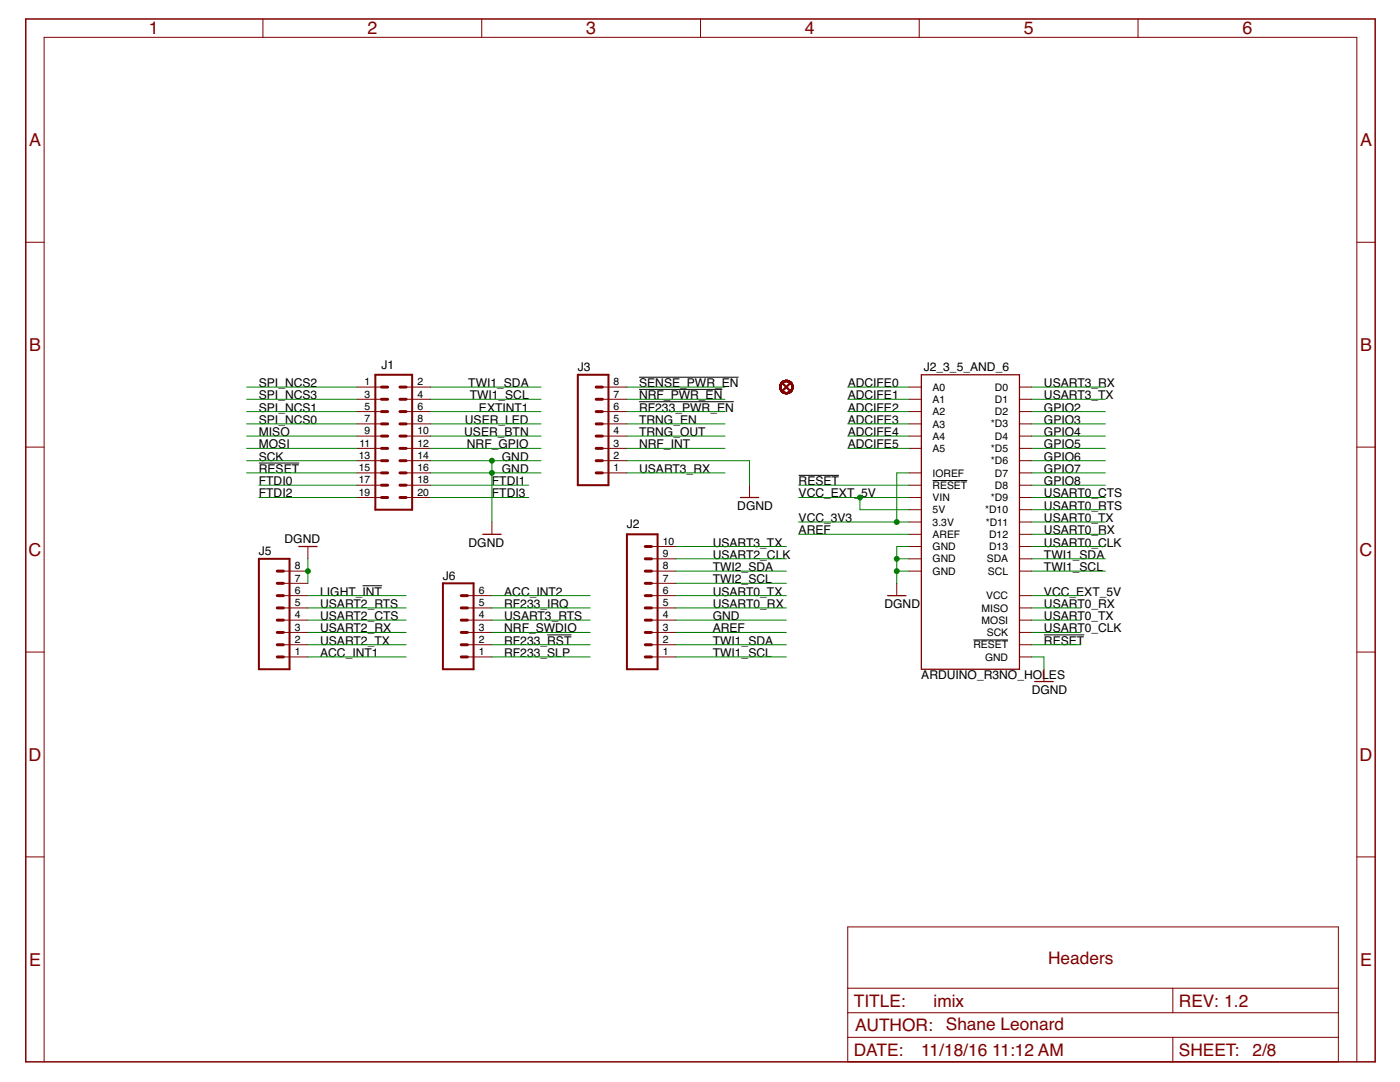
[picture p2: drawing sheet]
<svg xmlns="http://www.w3.org/2000/svg" width="279mm" height="216mm" viewBox="0 0 279 216" stroke-linecap="round" stroke-linejoin="round" font-family="sans-serif">
<path d="M127.6 75.3h19.8M127.6 77.7h16.6M51.7 92.4h8M127.6 80.2h18.9M159.4 94.8h8M186.1 95.9h6.9M72.3 116.9h3.9M109.2 126.7h4.8M194.3 127.7h6.9M208.3 126.7h8.1" fill="none" stroke="#000" stroke-width=".2"/>
<path d="M156.2 76.5l1.5 1.5M157.7 76.5l-1.5 1.5M183.9 74.8h19.6v58.7h-19.6zM147.8 99.3h3.6M59.6 109.1h3.7M96.4 106.6h3.6M177.1 118.9h3.7M206.5 136h3.7" fill="none" stroke="#800000" stroke-width=".25"/>
<g fill="none" stroke="#800000" stroke-width=".2">
<path d="M52.5 3.8v3.7M96.1 3.8v3.7M139.8 3.8v3.7M183.5 3.8v3.7M227.1 3.8v3.7M5.1 48.3h3.7M270.8 48.3h3.6M71.2 77.2h4.9M71.2 79.7h4.9M81 77.2h4.9M81 79.7h4.9M120.2 77.2h4.9"/>
<path d="M120.2 79.7h4.9M181.4 77.2h2.5M181.4 79.7h2.5M203.5 77.2h2.4M203.5 79.7h2.4M5.1 89.2h3.7M71.2 96.8h4.9M71.2 84.6h4.9M71.2 89.5h4.9M71.2 91.9h4.9M71.2 99.3h4.9M71.2 82.1h4.9"/>
<path d="M71.2 87h4.9M71.2 94.4h4.9M81 96.8h4.9M81 84.6h4.9M81 89.5h4.9M81 91.9h4.9M81 99.3h4.9M81 82.1h4.9M81 87h4.9M81 94.4h4.9M120.2 84.6h4.9M120.2 89.5h4.9"/>
<path d="M120.2 91.9h4.9M120.2 82.1h4.9M120.2 87h4.9M120.2 94.4h4.9M149.6 96.8v2.5M181.4 96.8h2.5M181.4 84.6h2.5M181.4 89.5h2.5M181.4 99.3h2.5M181.4 82.1h2.5M181.4 87h2.5M181.4 94.4h2.5"/>
<path d="M203.5 96.8h2.4M203.5 84.6h2.4M203.5 89.5h2.4M203.5 91.9h2.4M203.5 99.3h2.4M203.5 82.1h2.4M203.5 87h2.4M203.5 94.4h2.4M270.8 89.2h3.6M56.6 114h4.8M56.6 118.9h4.8M56.6 116.4h4.8"/>
<path d="M61.4 109.1v2.4M93.3 118.9h4.9M98.2 104.2v2.4M130 109.1h4.9M130 114h4.9M130 111.5h4.9M130 118.9h4.9M130 116.4h4.9M179 116.4v2.5M181.4 101.7h2.5M181.4 104.2h2.5M181.4 106.6h2.5"/>
<path d="M181.4 109.1h2.5M181.4 114h2.5M181.4 111.5h2.5M203.5 101.7h2.4M203.5 104.2h2.4M203.5 106.6h2.4M203.5 109.1h2.4M203.5 114h2.4M203.5 111.5h2.4M203.5 118.9h2.4M5.1 130.1h3.7M56.6 128.7h4.8"/>
<path d="M56.6 131.1h4.8M56.6 121.3h4.8M56.6 123.7h4.8M56.6 126.2h4.8M93.3 128.7h4.9M93.3 131.1h4.9M93.3 121.3h4.9M93.3 123.7h4.9M93.3 126.2h4.9M130 128.7h4.9M130 131.1h4.9M130 121.3h4.9"/>
<path d="M130 123.7h4.9M130 126.2h4.9M203.5 128.7h2.4M203.5 131.1h2.4M203.5 121.3h2.4M203.5 123.7h2.4M203.5 126.2h2.4M208.3 133.5v2.5M270.8 130.1h3.6M5.1 171h3.7M270.8 171h3.6M169.2 185h97.9v26.9h-97.9z"/>
<path d="M169.2 197.2h97.9M234.1 197.2v4.9M8.8 211.9v-204.4h262v204.4M169.2 202.1h97.9M169.2 207h97.9M234.1 207v4.9"/>
</g>
<path d="M74.9 74.8h7.4v26.9h-7.4zM115.3 74.8h6.1v22h-6.1zM51.7 111.5h6.1v22h-6.1zM88.4 116.4h6.1v17.1h-6.1zM125.1 106.6h6.1v26.9h-6.1z" fill="none" stroke="#800000" stroke-width=".4"/>
<g fill="none" stroke="#800000" stroke-width=".59">
<path d="M76.1 79.7h1.3M76.1 77.2h1.3M79.8 79.7h1.2M79.8 77.2h1.2M119 79.7h1.2M119 77.2h1.2M76.1 89.5h1.3M76.1 91.9h1.3M76.1 94.4h1.3M76.1 84.6h1.3M76.1 87h1.3M76.1 82.1h1.3"/>
<path d="M76.1 96.8h1.3M76.1 99.3h1.3M79.8 89.5h1.2M79.8 91.9h1.2M79.8 94.4h1.2M79.8 84.6h1.2M79.8 87h1.2M79.8 82.1h1.2M79.8 96.8h1.2M79.8 99.3h1.2M119 89.5h1.2M119 91.9h1.2"/>
<path d="M119 94.4h1.2M119 84.6h1.2M119 87h1.2M119 82.1h1.2M55.3 118.9h1.3M55.3 116.4h1.3M55.3 114h1.3M92.1 118.9h1.2M128.8 118.9h1.2M128.8 116.4h1.2M128.8 114h1.2M128.8 111.5h1.2"/>
<path d="M128.8 109.1h1.2M55.3 126.2h1.3M55.3 128.7h1.3M55.3 131.1h1.3M55.3 121.3h1.3M55.3 123.7h1.3M92.1 126.2h1.2M92.1 128.7h1.2M92.1 131.1h1.2M92.1 121.3h1.2M92.1 123.7h1.2M128.8 126.2h1.2"/>
<path d="M128.8 128.7h1.2M128.8 131.1h1.2M128.8 121.3h1.2M128.8 123.7h1.2"/>
</g>
<g fill="#800000" stroke="#800000" stroke-width=".2">
<path d="M156 76.3a1.34 1.34 0 0 1 2.1 .2 1.34 1.34 0 0 1-.8 2 1.34 1.34 0 0 1-1.7-1.3h.2a1.1 1.1 0 0 1 1.6-1 1.1 1.1 0 0 1 .3 1.8 1.1 1.1 0 0 1-1.8-.5l-.1-.3h-.2z" fill-rule="evenodd"/>
<path d="M156 76.3a1.34 1.34 0 0 1 2.1 .2 1.34 1.34 0 0 1-.8 2 1.34 1.34 0 0 1-1.7-1.3h.2a1.1 1.1 0 0 1 1.6-1 1.1 1.1 0 0 1 .3 1.8 1.1 1.1 0 0 1-1.8-.5l-.1-.3h-.2z" fill-rule="evenodd"/>
<path d="M156 76.3a1.34 1.34 0 0 1 2.1 .2 1.34 1.34 0 0 1-.8 2 1.34 1.34 0 0 1-1.7-1.3h.2a1.1 1.1 0 0 1 1.6-1 1.1 1.1 0 0 1 .3 1.8 1.1 1.1 0 0 1-1.8-.5l-.1-.3h-.2z" fill-rule="evenodd"/>
<path d="M156 76.3a1.34 1.34 0 0 1 2.1 .2 1.34 1.34 0 0 1-.8 2 1.34 1.34 0 0 1-1.7-1.3h.2a1.1 1.1 0 0 1 1.6-1 1.1 1.1 0 0 1 .3 1.8 1.1 1.1 0 0 1-1.8-.5l-.1-.3h-.2z" fill-rule="evenodd"/>
<path d="M156 76.3a1.34 1.34 0 0 1 2.1 .2 1.34 1.34 0 0 1-.8 2 1.34 1.34 0 0 1-1.7-1.3h.2a1.1 1.1 0 0 1 1.6-1 1.1 1.1 0 0 1 .3 1.8 1.1 1.1 0 0 1-1.8-.5l-.1-.3h-.2z" fill-rule="evenodd"/>
<path d="M156 76.3a1.34 1.34 0 0 1 2.1 .2 1.34 1.34 0 0 1-.8 2 1.34 1.34 0 0 1-1.7-1.3h.2a1.1 1.1 0 0 1 1.6-1 1.1 1.1 0 0 1 .3 1.8 1.1 1.1 0 0 1-1.8-.5l-.1-.3h-.2z" fill-rule="evenodd"/>
<path d="M156 76.3a1.34 1.34 0 0 1 2.1 .2 1.34 1.34 0 0 1-.8 2 1.34 1.34 0 0 1-1.7-1.3h.2a1.1 1.1 0 0 1 1.6-1 1.1 1.1 0 0 1 .3 1.8 1.1 1.1 0 0 1-1.8-.5l-.1-.3h-.2z" fill-rule="evenodd"/>
<path d="M156 76.3a1.34 1.34 0 0 1 2.1 .2 1.34 1.34 0 0 1-.8 2 1.34 1.34 0 0 1-1.7-1.3h.2a1.1 1.1 0 0 1 1.6-1 1.1 1.1 0 0 1 .3 1.8 1.1 1.1 0 0 1-1.8-.5l-.1-.3h-.2z" fill-rule="evenodd"/>
<path d="M156 76.3a1.34 1.34 0 0 1 2.1 .2 1.34 1.34 0 0 1-.8 2 1.34 1.34 0 0 1-1.7-1.3h.2a1.1 1.1 0 0 1 1.6-1 1.1 1.1 0 0 1 .3 1.8 1.1 1.1 0 0 1-1.8-.5l-.1-.3h-.2z" fill-rule="evenodd"/>
<path d="M156 76.3a1.34 1.34 0 0 1 2.1 .2 1.34 1.34 0 0 1-.8 2 1.34 1.34 0 0 1-1.7-1.3h.2a1.1 1.1 0 0 1 1.6-1 1.1 1.1 0 0 1 .3 1.8 1.1 1.1 0 0 1-1.8-.5l-.1-.3h-.2z" fill-rule="evenodd"/>
</g>
<path d="M5.1 3.8h269.3v208.1h-269.3z" fill="none" stroke="#800000" stroke-width=".3"/>
<g fill="none" stroke="#008000" stroke-width=".2">
<path d="M49.2 77.2h22M49.2 79.7h22M85.9 77.2h22.1M85.9 79.7h22.1M125.1 77.2h19.6M125.1 79.7h19.6M169.2 77.2h12.2M169.2 79.7h12.2M205.9 77.2h14.7M205.9 79.7h14.7M49.2 91.9h22M49.2 94.4h22"/>
<path d="M49.2 82.1h22M49.2 84.6h22M49.2 87h22M49.2 89.5h22M51.7 96.8h19.5M51.7 99.3h19.5M85.9 91.9h22.1M85.9 94.4h22.1M85.9 96.8h19.6M85.9 99.3h19.6M85.9 82.1h22.1M85.9 84.6h22.1"/>
<path d="M85.9 87h22.1M85.9 89.5h22.1M98.2 91.9v12.3M125.1 91.9h24.5v4.9M125.1 94.4h19.6M125.1 82.1h19.6M125.1 84.6h19.6M125.1 87h19.6M125.1 89.5h19.6M159.4 96.8h22M159.4 99.3h22M169.2 82.1h12.2"/>
<path d="M169.2 84.6h12.2M169.2 87h12.2M169.2 89.5h12.2M171.6 99.3v2.4h9.8M181.4 94.4h-2.4v9.8M205.9 91.9h14.7M205.9 94.4h14.7M205.9 96.8h14.7M205.9 99.3h14.7M205.9 82.1h14.7M205.9 84.6h14.7M205.9 87h14.7"/>
<path d="M205.9 89.5h14.7M61.4 111.5v4.9M61.4 118.9h19.6M98.2 118.9h19.6M134.9 109.1h22M134.9 111.5h22M134.9 114h22M134.9 118.9h22M134.9 116.4h22M159.4 106.6h22M159.4 104.2h22M179 111.5h2.4"/>
<path d="M179 114h2.4M181.4 109.1h-2.4v7.3M205.9 109.1h14.7M205.9 111.5h14.7M205.9 114h14.7M205.9 106.6h14.7M205.9 104.2h14.7M205.9 118.9h9.8M205.9 101.7h14.7M61.4 131.1h19.6M61.4 123.7h19.6M61.4 128.7h19.6"/>
<path d="M61.4 121.3h19.6M61.4 126.2h19.6M98.2 131.1h19.6M98.2 123.7h19.6M98.2 128.7h19.6M98.2 121.3h19.6M98.2 126.2h19.6M134.9 131.1h22M134.9 123.7h22M134.9 128.7h22M134.9 121.3h22M134.9 126.2h22"/>
<path d="M205.9 131.1h2.4v2.4M205.9 123.7h9.8M205.9 128.7h9.8M205.9 121.3h9.8M205.9 126.2h9.8"/>
</g>
<g fill="#008000" stroke="#008000" stroke-width=".2">
<circle cx="179" cy="111.5" r=".49"/>
<circle cx="179" cy="114" r=".49"/>
<circle cx="98.2" cy="94.4" r=".49"/>
<circle cx="98.2" cy="91.9" r=".49"/>
<circle cx="61.4" cy="114" r=".49"/>
<circle cx="179" cy="104.2" r=".49"/>
<circle cx="171.6" cy="99.3" r=".49"/>
</g>
<g font-size="3.6" fill="#800000">
<text x="29.7" y="6.9">1</text>
<text x="73.3" y="6.9">2</text>
<text x="117" y="6.9">3</text>
<text x="160.7" y="6.9">4</text>
<text x="204.3" y="6.9">5</text>
<text x="248" y="6.9">6</text>
<text x="5.8" y="29.1">A</text>
<text x="271.4" y="29.1">A</text>
<text x="5.8" y="70">B</text>
<text x="271.4" y="70">B</text>
<text x="5.7" y="110.9">C</text>
<text x="271.3" y="110.9">C</text>
<text x="5.7" y="151.8">D</text>
<text x="271.3" y="151.8">D</text>
<text x="5.8" y="192.7">E</text>
<text x="271.4" y="192.7">E</text>
</g>
<g font-size="3.5" fill="#800000">
<text x="209.2" y="192.3">Headers</text>
<text x="170.4" y="200.9">TITLE:</text>
<text x="186.3" y="200.9">imix</text>
<text x="235.3" y="200.9">REV: 1.2</text>
<text x="170.6" y="205.8">AUTHOR:</text>
<text x="188.8" y="205.5">Shane Leonard</text>
<text x="170.4" y="210.7">DATE:</text>
<text x="183.9" y="210.7">11/18/16</text>
<text x="198" y="210.7">11:12 AM</text>
<text x="235.3" y="210.7">SHEET:</text>
<text x="250" y="210.7">2/8</text>
</g>
<g font-size="2.4">
<text x="51.7" y="77.2">SPI_NCS2</text>
<text x="76.1" y="73.6">J1</text>
<text x="93.5" y="77.2">TWI1_SDA</text>
<text x="115.3" y="74">J3</text>
<text x="127.6" y="77.2">SENSE_PWR_EN</text>
<text x="169.2" y="77.2">ADCIFE0</text>
<text x="184.4" y="74">J2_3_5_AND_6</text>
<text x="208.3" y="77.2">USART3_RX</text>
<text x="51.7" y="79.7">SPI_NCS3</text>
<text x="51.7" y="82.1">SPI_NCS1</text>
<text x="93.7" y="79.7">TWI1_SCL</text>
<text x="95.6" y="82.1">EXTINT1</text>
<text x="127.6" y="79.7">NRF_PWR_EN</text>
<text x="127.6" y="82.1">RF233_PWR_EN</text>
<text x="169.2" y="79.7">ADCIFE1</text>
<text x="169.2" y="82.1">ADCIFE2</text>
<text x="208.3" y="82.1">GPIO2</text>
<text x="208.3" y="79.7">USART3_TX</text>
<text x="51.7" y="89.5">MOSI</text>
<text x="51.7" y="87">MISO</text>
<text x="51.7" y="84.6">SPI_NCS0</text>
<text x="92.7" y="87">USER_BTN</text>
<text x="92.8" y="84.6">USER_LED</text>
<text x="93.2" y="89.5">NRF_GPIO</text>
<text x="127.6" y="87">TRNG_OUT</text>
<text x="127.6" y="84.6">TRNG_EN</text>
<text x="127.6" y="89.5">NRF_INT</text>
<text x="169.2" y="89.5">ADCIFE5</text>
<text x="169.2" y="84.6">ADCIFE3</text>
<text x="169.2" y="87">ADCIFE4</text>
<text x="208.3" y="84.6">GPIO3</text>
<text x="208.3" y="87">GPIO4</text>
<text x="208.3" y="89.5">GPIO5</text>
<text x="51.7" y="94.4">RESET</text>
<text x="51.7" y="91.9">SCK</text>
<text x="100.2" y="91.9">GND</text>
<text x="100.2" y="94.4">GND</text>
<text x="127.6" y="94.4">USART3_RX</text>
<text x="208.3" y="91.9">GPIO6</text>
<text x="208.3" y="94.4">GPIO7</text>
<text x="51.7" y="96.8">FTDI0</text>
<text x="51.7" y="99.3">FTDI2</text>
<text x="98.2" y="96.8">FTDI1</text>
<text x="98.2" y="99.3">FTDI3</text>
<text x="147.1" y="101.7">DGND</text>
<text x="159.4" y="96.8">RESET</text>
<text x="159.4" y="99.3">VCC_EXT_5V</text>
<text x="208.3" y="96.8">GPIO8</text>
<text x="208.3" y="99.3">USART0_CTS</text>
<text x="208.3" y="101.7">USART0_RTS</text>
<text x="125.1" y="105.4">J2</text>
<text x="159.4" y="104.2">VCC_3V3</text>
<text x="159.4" y="106.6">AREF</text>
<text x="208.3" y="106.6">USART0_RX</text>
<text x="208.3" y="104.2">USART0_TX</text>
<text x="51.7" y="110.8">J5</text>
<text x="56.8" y="108.3">DGND</text>
<text x="93.5" y="109.1">DGND</text>
<text x="142.2" y="109.1">USART3_TX</text>
<text x="142.2" y="111.5">USART2_CLK</text>
<text x="142.2" y="114">TWI2_SDA</text>
<text x="208.3" y="109.1">USART0_CLK</text>
<text x="208.3" y="111.5">TWI1_SDA</text>
<text x="208.3" y="114">TWI1_SCL</text>
<text x="63.9" y="118.8">LIGHT_INT</text>
<text x="88.4" y="115.7">J6</text>
<text x="100.6" y="118.8">ACC_INT2</text>
<text x="142.2" y="118.8">USART0_TX</text>
<text x="142.2" y="116.4">TWI2_SCL</text>
<text x="208.3" y="118.8">VCC_EXT_5V</text>
<text x="63.9" y="121.3">USART2_RTS</text>
<text x="63.9" y="123.7">USART2_CTS</text>
<text x="100.6" y="123.7">USART3_RTS</text>
<text x="100.6" y="121.3">RF233_IRQ</text>
<text x="142.2" y="123.7">GND</text>
<text x="142.2" y="121.3">USART0_RX</text>
<text x="176.5" y="121.3">DGND</text>
<text x="208.3" y="121.3">USART0_RX</text>
<text x="208.3" y="123.7">USART0_TX</text>
<text x="63.9" y="126.2">USART2_RX</text>
<text x="63.9" y="128.6">USART2_TX</text>
<text x="63.9" y="131.1">ACC_INT1</text>
<text x="100.6" y="126.2">NRF_SWDIO</text>
<text x="100.6" y="128.6">RF233_RST</text>
<text x="100.6" y="131.1">RF233_SLP</text>
<text x="142.2" y="128.6">TWI1_SDA</text>
<text x="142.2" y="131.1">TWI1_SCL</text>
<text x="142.2" y="126.2">AREF</text>
<text x="208.3" y="128.6">RESET</text>
<text x="208.3" y="126.2">USART0_CLK</text>
<text x="183.9" y="135.5">ARDUINO_R3NO_HOLES</text>
<text x="205.9" y="138.4">DGND</text>
</g>
<g font-size="2.1">
<text x="72.7" y="76.9">1</text>
<text x="83.3" y="76.9">2</text>
<text x="122.5" y="76.9">8</text>
<text x="186.1" y="78">A0</text>
<text x="198.6" y="78">D0</text>
<text x="72.7" y="79.3">3</text>
<text x="72.7" y="81.8">5</text>
<text x="83.3" y="79.3">4</text>
<text x="83.3" y="81.8">6</text>
<text x="122.5" y="81.8">6</text>
<text x="122.5" y="79.3">7</text>
<text x="186.1" y="80.4">A1</text>
<text x="186.1" y="82.9">A2</text>
<text x="198.6" y="80.4">D1</text>
<text x="198.6" y="82.9">D2</text>
<text x="71.7" y="89.1">11</text>
<text x="72.7" y="84.2">7</text>
<text x="72.7" y="86.7">9</text>
<text x="83.3" y="84.2">8</text>
<text x="83.3" y="86.7">10</text>
<text x="83.3" y="89.1">12</text>
<text x="122.5" y="89.1">3</text>
<text x="122.5" y="86.7">4</text>
<text x="122.5" y="84.2">5</text>
<text x="186.1" y="85.3">A3</text>
<text x="186.1" y="87.8">A4</text>
<text x="197.7" y="85.3">*D3</text>
<text x="198.6" y="87.7">D4</text>
<text x="71.6" y="91.6">13</text>
<text x="71.6" y="94">15</text>
<text x="83.3" y="91.6">14</text>
<text x="83.3" y="94">16</text>
<text x="122.5" y="94">1</text>
<text x="122.5" y="91.6">2</text>
<text x="186.1" y="90.2">A5</text>
<text x="186.1" y="95.1">IOREF</text>
<text x="197.7" y="90.2">*D5</text>
<text x="197.7" y="92.6">*D6</text>
<text x="198.6" y="95.1">D7</text>
<text x="71.6" y="96.5">17</text>
<text x="71.6" y="98.9">19</text>
<text x="83.3" y="96.5">18</text>
<text x="83.3" y="98.9">20</text>
<text x="186.1" y="97.5">RESET</text>
<text x="186.1" y="100">VIN</text>
<text x="197.7" y="100">*D9</text>
<text x="198.6" y="97.5">D8</text>
<text x="186.1" y="104.9">3.3V</text>
<text x="186.1" y="102.4">5V</text>
<text x="186.1" y="107.3">AREF</text>
<text x="196.6" y="102.4">*D10</text>
<text x="196.7" y="104.9">*D11</text>
<text x="197.4" y="107.3">D12</text>
<text x="58.8" y="113.6">8</text>
<text x="132.3" y="113.6">8</text>
<text x="132.3" y="111.2">9</text>
<text x="132.3" y="108.7">10</text>
<text x="186.1" y="112.2">GND</text>
<text x="186.1" y="109.8">GND</text>
<text x="196.9" y="112.2">SDA</text>
<text x="197.4" y="109.8">D13</text>
<text x="58.8" y="118.5">6</text>
<text x="58.8" y="116.1">7</text>
<text x="95.5" y="118.5">6</text>
<text x="132.3" y="118.5">6</text>
<text x="132.3" y="116.1">7</text>
<text x="186.1" y="114.7">GND</text>
<text x="196.8" y="119.6">VCC</text>
<text x="197.2" y="114.7">SCL</text>
<text x="58.8" y="125.8">3</text>
<text x="58.8" y="123.4">4</text>
<text x="58.8" y="121">5</text>
<text x="95.5" y="125.8">3</text>
<text x="95.5" y="123.4">4</text>
<text x="95.5" y="121">5</text>
<text x="132.3" y="125.8">3</text>
<text x="132.3" y="123.4">4</text>
<text x="132.3" y="121">5</text>
<text x="195.9" y="122">MISO</text>
<text x="195.9" y="124.5">MOSI</text>
<text x="58.8" y="130.7">1</text>
<text x="58.8" y="128.3">2</text>
<text x="95.5" y="130.7">1</text>
<text x="95.5" y="128.3">2</text>
<text x="132.3" y="130.7">1</text>
<text x="132.3" y="128.3">2</text>
<text x="194.3" y="129.4">RESET</text>
<text x="196.6" y="131.8">GND</text>
<text x="196.9" y="126.9">SCK</text>
</g>
</svg>
